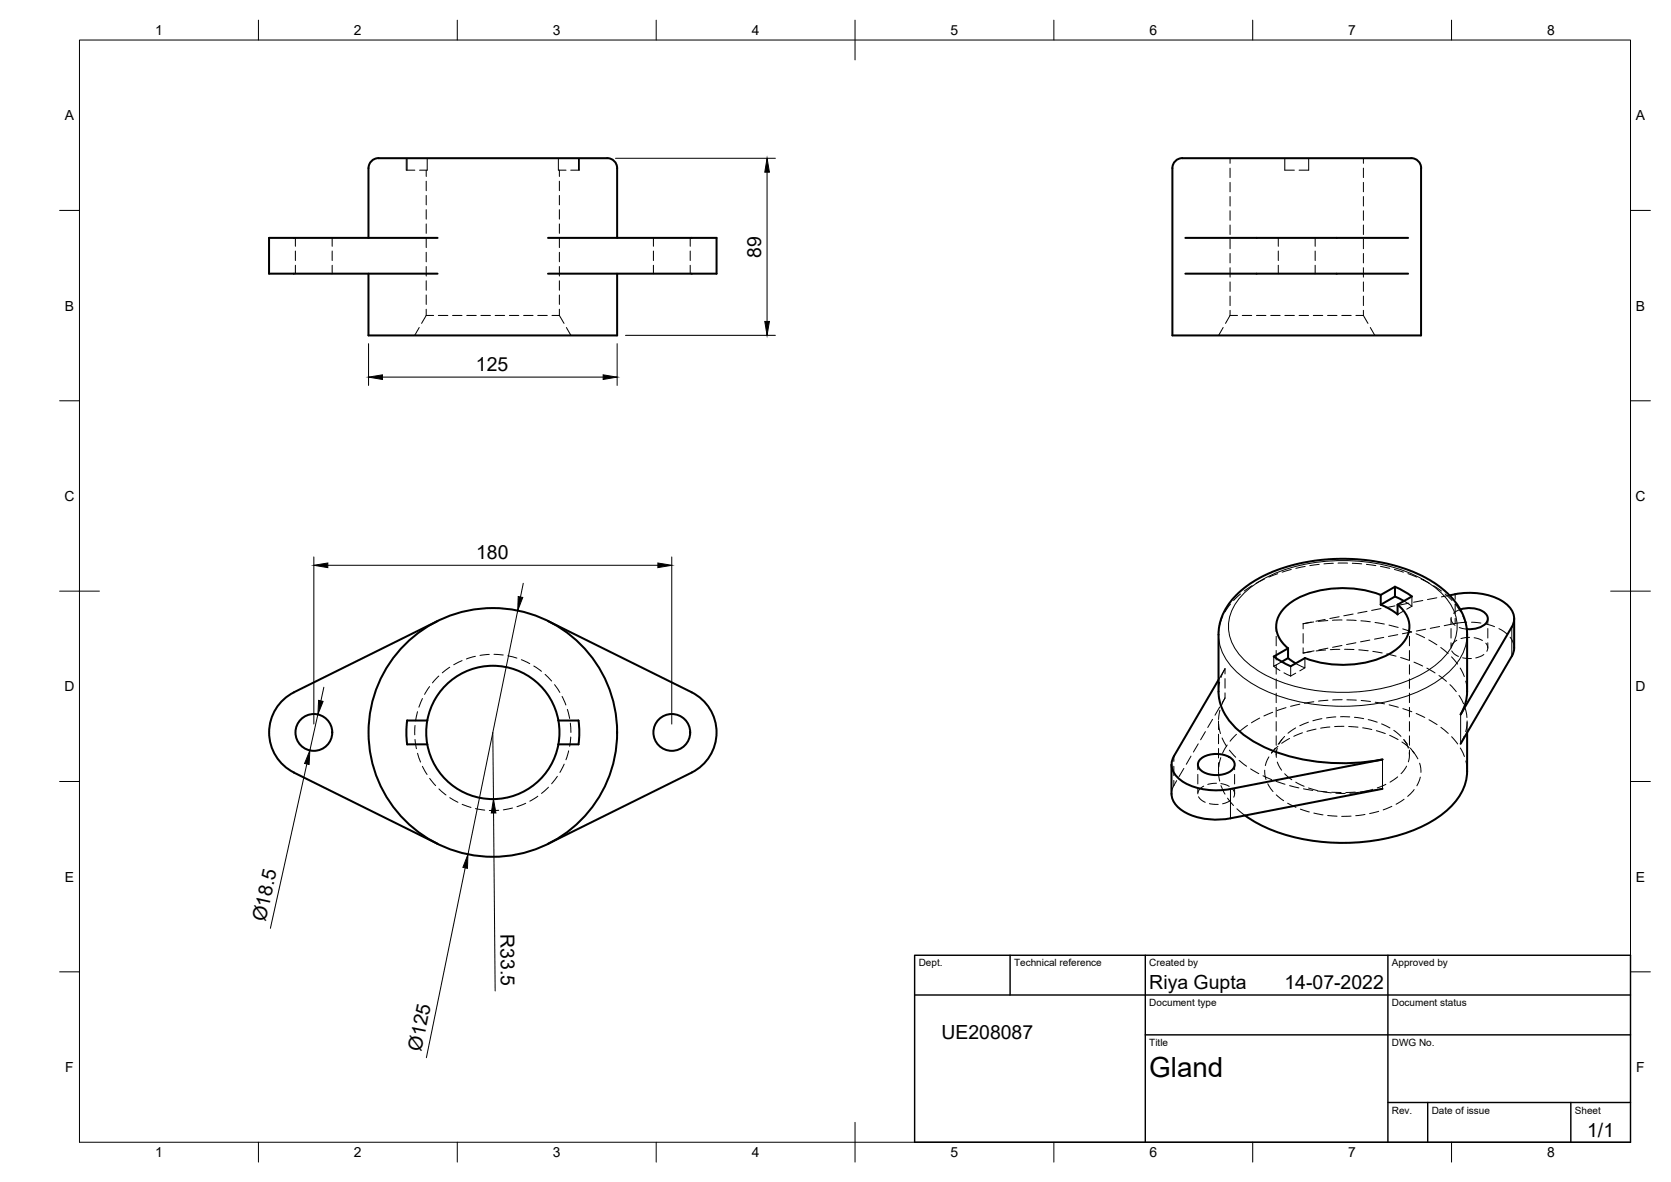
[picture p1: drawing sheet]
<svg xmlns="http://www.w3.org/2000/svg" width="420mm" height="297mm" viewBox="0 0 420 297" stroke-linecap="round" stroke-linejoin="round" font-family="sans-serif">
<!-- layer: Visible -->
<g fill="none" stroke="#000" stroke-width=".51">
<path d="M152.7 39.8h-56.5a2.82 2.82 0 0 0-3.5 2.4l-.1 17.6M152.7 39.7a2.51 2.51 0 0 1 2.5 2.5v17.6M110 59.8h-42.4v9h42.4M137.8 59.8h42.4v9h-42.4M298 59.8h56.1M357.3 42.2a2.84 2.84 0 0 0-3.5-2.4h-55.5a2.83 2.83 0 0 0-3.5 2.5v42h62.5v-42M92.6 68.8v15.5h62.6v-15.5M298 68.8h56.1M110 156.1l-36.1 17.9a11.3 11.3 0 0 0-6.2 10.1 11.3 11.3 0 0 0 6.2 10M137.8 156.1l36.1 17.9a11.3 11.3 0 0 1 6.3 10.1 11.3 11.3 0 0 1-6.3 10M347.2 149.5a26.7 26.7 0 0 0-21.4 1.1 8 8 0 0 0-4.9 7.5 7.4 7.4 0 0 0 3 4.8M347.2 152l2 .9 2.2 1.5"/>
<path d="M347.2 149.5v2.5M350.8 147.4l2.5 1.4 1.7 1.1M350.8 149.9l2.2 1.1M350.8 147.5v2.4l-3.6 2.1M350.8 147.5l-3.6 2M351.4 152v2.4M351.4 151.9a6.5 6.5 0 0 1 .4 10.7 23 23 0 0 1-16.5 4.4l-4.4-.7-2.8-.9-3.6 2M355 149.9l-3.6 2.1M365.9 149.3a16.8 16.8 0 0 1 12.5 2.2 4.5 4.5 0 0 1 1.7 6l-12.8 22M365.9 149.3l-1.4 .3M367.2 153.2a6.6 6.6 0 0 1 6.4 1.1 1.91 1.91 0 0 1-.9 3.1l-2.2 .7h-1.7M380.7 155.5v7.3"/>
<path d="M306.4 170.8l-11.3 19.3M323.9 165.4l1.9 1.3M323.9 162.9l-3.6 2.1 1.7 1.1 2.5 1.3M323.9 162.9v2.5M323.9 165.4l-1.6 .9M367.3 179.5a11.3 11.3 0 0 0 1.6-5.7v-14.8l-.2-1.8-.6-2-1-2.2-.9-1.3-1.8-2.1-2.6-2.3-2.3-1.5-3.1-1.6-3.1-1.3-4.4-1.2-3.5-.7-4.1-.4-4.4-.2-7 .6-3.5 .7-4.7 1.3-4 1.7-3 1.7-2.6 2-1.8 1.8-1.3 1.5-1.4 2.5-.8 2-.3 1.8-.1 15.8a13.8 13.8 0 0 0 6 10.6 40.8 40.8 0 0 0 23.2 7.4l6.9-.2 5.1-.7-38.2 7.4a16.8 16.8 0 0 1-12.5-2.2 4.5 4.5 0 0 1-1.7-6M380.7 162.8l-.2 1.3-.4 .8-12.8 22M73.9 194.1l36.1 18M102.4 181.1h5M102.4 187.1h5M102.4 181.1a21.7 21.7 0 0 0 0 6M107.4 181.1a16.8 16.8 0 0 1 25.8-11 16.8 16.8 0 0 1 0 27.9 16.8 16.8 0 0 1-25.8-10.9"/>
<path d="M107.4 181.1a16.8 16.8 0 0 0 0 6M140.4 181.1h5.1a21.7 21.7 0 0 1 0 6h-5.1M173.9 194.1l-36.1 18M294.6 192.1v7.4a5.9 5.9 0 0 0 3.7 4.8 17.8 17.8 0 0 0 11.1 1.3l38.2-7.4M302 190.7a6.6 6.6 0 0 1 8.1 .4 1.93 1.93 0 0 1-1 2.9 6.6 6.6 0 0 1-7.6-.9 1.73 1.73 0 0 1 .5-2.4zM368.9 193.8a13.9 13.9 0 0 1-6.5 11 42.2 42.2 0 0 1-24.7 7 42.8 42.8 0 0 1-24.7-6.9M368.9 184.1v9.7"/>
<circle cx="78.9" cy="184.1" r="4.6"/>
<circle cx="123.9" cy="184.1" r="31.3"/>
<circle cx="168.9" cy="184.1" r="4.6"/>
</g>
<!-- layer: Hidden -->
<g fill="none" stroke="#000" stroke-width=".25">
<path d="M102.2 39.8v3h.2v-3M107.4 39.8v3h-1.9M140.4 39.8v3h1.9M145.5 39.8v3h.2v-3M309.3 39.8v1.2M323 39.8v3h2.5M329.1 39.8v3h-2.5M342.8 39.8v1.2M74.3 59.8v2.1M83.5 59.8v2.1M102.4 42.8h1.9M107.2 42.8v1.6"/>
<path d="M107.2 45.5v2.4M107.2 49.1v2.4M107.2 52.7v2.4M107.2 56.3v2.3M107.2 59.8v2.4M140.7 42.8v1.6M140.7 45.5v2.4M140.7 49.1v2.4M140.7 52.7v2.4M140.7 56.3v2.3M140.7 59.8v2.4M143.5 42.8h2"/>
<path d="M164.3 59.8v2.1M173.5 59.8v2.1M309.3 42.3v2.3M309.3 45.8v2.4M309.3 49.4v2.4M309.3 53v2.4M309.3 56.5v2.4M321.4 59.8v2.1M330.7 59.8v2.1M342.8 42.3v2.3M342.8 45.8v2.4M342.8 49.4v2.4"/>
<path d="M342.8 53v2.4M342.8 56.5v2.4M74.3 63.1v2.4M74.3 66.7v2.1M83.5 63.1v2.4M83.5 66.7v2.1M107.2 79.3h1.8M107.2 63.4v2.4M107.2 67v2.4M107.2 70.6v2.3M107.2 74.1v2.4M107.2 77.7v1.6"/>
<path d="M107.2 79.3l-1.2 2M110.2 79.3h2.4M113.8 79.3h2.4M117.4 79.3h2.3M120.9 79.3h2.4M124.5 79.3h2.4M128.1 79.3h2.4M131.7 79.3h2.3M135.2 79.3h2.4M138.8 79.3h1.9M140.7 63.4v2.4M140.7 67v2.4"/>
<path d="M140.7 70.6v2.3M140.7 74.1v2.4M140.7 77.7v1.6M140.7 79.3l1.1 2M164.3 63.1v2.4M164.3 66.7v2.1M173.5 63.1v2.4M173.5 66.7v2.1M309.3 79.3h1.9M309.3 60.1v2.4M309.3 63.7v2.4M309.3 67.3v2.3"/>
<path d="M309.3 70.9v2.3M309.3 74.4v2.4M309.3 78v1.3M309.3 79.3l-1.2 2M312.4 79.3h2.3M315.9 79.3h2.4M319.5 79.3h2.4M321.4 63.1v2.4M321.4 66.7v2.1M323.1 79.3h2.4M326.6 79.3h2.4M330.2 79.3h2.4"/>
<path d="M330.7 63.1v2.4M330.7 66.7v2.1M333.8 79.3h2.4M337.4 79.3h2.3M340.9 79.3h1.9M342.8 60.1v2.4M342.8 63.7v2.4M342.8 67.3v2.3M342.8 70.9v2.3M342.8 74.4v2.4M342.8 78v1.3M342.8 79.3l1.2 2"/>
<path d="M105.4 82.3l-1.1 2M142.4 82.3l1.2 2M307.6 82.3l-1.2 2M344.6 82.3l1.1 2M320.9 157.4v1.3M320.9 159.9v2.4M330.3 156.3l-2.6 .4 2-.4M333.2 155.7l-2.3 .4M333.9 155.9l-2.4 .3M336.7 155l-2.3 .4M337.4 155.8l-2.4 .1M338.6 155.8l2.4 .1"/>
<path d="M340.2 154.3l-2.3 .5M342.2 156l2.4 .3M343.7 153.6l-2.3 .5M345.7 156.4l2.4 .4M347.2 152.9l-2.3 .5M349.2 157.1l2.4 .6M350.8 152.3l-2.4 .4M351.5 159.5l-2.4 .4M352.7 158l2.2 .8-2.3 .5M352.7 153.7l-1.3 .7M353 151l2 1.3M354.2 151.6l-2.3 .4"/>
<path d="M354.4 157.4v1.3M354.4 159.9v2.4M355 149.9v2.4M355 152.3l-1.3 .8M356 159.3l2.2 1M357.8 150.9l-2.4 .4M358.5 158.1l-2.4 .5M361.3 150.2l-2.4 .5M362 157.4l-2.4 .5M364.5 149.6l-2.1 .4M364.8 155.5v1.3M364.8 158v2.3"/>
<path d="M364.9 155.1l.1 1 .9 1M366.9 157.7l1.9 .4M367.2 153.2l-1.7 .9M368.8 156.4l-2 .1-3.7 .7M370 156.4l2.4 .2M373.5 156.8l2.3 .7M374.1 155.5v1.3M374.1 158v2.3M376.9 158l2 1.3M105 178.8l-.5 2.4M106.2 175.5l-.9 2.2M108 172.5l-1.2 2"/>
<path d="M110.3 169.9l-1.6 1.7M113.1 167.7l-1.9 1.4M116.2 166l-2.1 1.1M119.5 164.9l-2.2 .7M123 164.5l-2.3 .2M124.2 164.4l2.3 .2M127.7 164.8l2.3 .6M131.1 165.8l2.1 1M134.2 167.4l1.9 1.3M137.1 169.5l1.6 1.6M139.4 172l1.4 2M141.3 175l1 2.2"/>
<path d="M142.7 178.3l.5 2.3M306.7 171.4l-.3 2.4M306.7 177.7l-1.2 2M306.7 178.5l-.3 2.3M307 170.3l1-2.3-1.6 2.8M307.3 176.7l.7-1.3-.9 1.9M320 179l-2.2 .9M320.3 167.5l1.5 1M320.3 165v2.5l2-1.2M320.9 163.5v2.3M320.9 167.1v2.3M320.9 170.6v2.4"/>
<path d="M320.9 174.2v2.4M320.9 177.8v2.4M322.9 169.1l1.6 .8M323.4 177.8l-2.3 .8M324.5 167.4v2.5M325.8 169.2l-1.3 .7M326.8 177l-2.3 .5M328.1 165.4v2.4l-2.3-1.1M328.1 167.8l-1.3 .8M330.3 176.3l-2.3 .4M330.4 163.6l-2.7 .5 2.1-.3M333.3 163.4l-2.4 .2"/>
<path d="M333.9 176l-2.4 .2M333.9 162.9l-2.3 .5M336.9 163.2l-2.4 .1M337.4 162.2l-2.3 .5M337.5 175.8l-2.4 .1M338.1 163.2h2.3M338.7 175.9h2.3M340.9 161.5l-2.3 .5M341.7 163.3l2.3 .2M342.2 176l2.4 .3M344.4 160.9l-2.3 .4M345.2 163.7l2.3 .4"/>
<path d="M345.8 176.5l2.3 .4M347.9 160.2l-2.3 .4M348.7 164.3l2.3 .6M349.3 177.1l2.3 .6M352.2 165.2l2.2 .8M352.7 178.1l2.3 .8M354.4 163.5v2.3M354.4 167.1v2.3M354.4 170.6v2.4M354.4 174.2v2.4M354.4 177.8v2.4M355.5 166.4l2.2 1"/>
<path d="M356.1 179.3l2.1 1M358.8 167.9l2 1.2M359.3 160.8l2 1.2M361.8 169.8l1.9 1.4M362.3 162.7l1.8 1.5M364.6 172l1.6 1.8M364.8 161.5v1.3M365 165.1l1.5 1.8M365 163.6l.6 .7 1.1 .7M366.3 160.9l-.9 .7-.5 .9M366.9 174.8l1.1 2.1M367.2 167.9l1 2.1"/>
<path d="M367.8 165.3l2.2 .2M368.4 178l.5 2.3M368.6 171.2l.3 2.6M369.5 160.2l-2.2 .3M370.6 160.3l2.1 .7M373.1 164.5l-2 .8M373.6 161.6l.5 .9-.3 1.2M374.1 161.5v1.3M379.7 160.1l.9 1.6 .1 1.1M104.4 182.3l-.1 2.4M104.4 185.8l.3 2.4M105 189.3l.7 2.2"/>
<path d="M106.2 192.6l1.2 2M108 195.6l1.5 1.8M110.4 198.3l1.7 1.5M137.9 197.8l-1.7 1.6M140.1 195.1l-1.4 1.9M141.9 192l-1.1 2.1M143 188.7l-.7 2.2M143.4 181.7l.2 2.4M143.5 185.2l-.3 2.3M295.9 196.2l-1 1.7-.3 1.6M297.7 193.1l-1.2 2.1M299.5 190l-1.2 2.1"/>
<path d="M301.2 192.1v1.3M301.2 194.6v2.4M301.2 198.2v1.3M301.3 186.9l-1.2 2.1M302.7 197.6l-1 .7-.5 .9M303.1 183.9l-1.2 2M304.9 180.8l-1.2 2M305.9 196.8l-2.2 .3M306.4 193.9l.3 2.4M306.4 181.2v2.1M306.4 184.5v2.4M306.4 188.1v2.4"/>
<path d="M306.4 191.7v2.1M306.4 182l.5 2.3M307 190.4l-.5 2.3M307 196.9l2.1 .7M307 197.4l1 2.2M307.3 185.4l1.1 2.1M308.6 187.2l-1.2 2.1M309.1 188.5l1.6 1.8M309.9 198.3l.5 .9-.2 1.1M310.4 192.1v1.3M310.4 194.6v2.4M310.4 198.2v1.3"/>
<path d="M310.9 184.5l-1.6 1.8M311.6 191.1l1.9 1.5M313.7 182.3l-1.9 1.4M314.5 193.2l2 1.2M316.7 180.5l-2 1.1M317.6 195l2.1 .9M318 193.6l.3 2.3M318.8 197l1.3 1.9M319 190.2l-.8 2.2M320.9 196.3l2.2 .8M320.9 181.3v2.4M320.9 184.9v2.4"/>
<path d="M320.9 188.5v1.2M320.9 199.8l1.8 1.4M321.2 188l-.3 1.5v.8M321.2 191.5l1 2.1M321.3 187.5l-1.6 1.7 1-1.2M322.3 185.8l-.9 1.3M323 185.1l-1.4 1.9M323 194.4l1.8 1.5M324.3 197.4l2.3 .6M324.3 185.6l-2 1.2M325.8 182.9l-2 1.4M325.8 196.6l2.1 1"/>
<path d="M327.5 184.2l-2.2 .8M327.7 198.2l2.4 .4M329 181.5l-2.2 .9M329 198l2.3 .7M330.9 183.2l-2.3 .6M331.3 198.8l2.3 .2M332.4 180.6l-2.3 .5M332.4 198.9l2.3 .3M334.4 182.7l-2.3 .3M334.8 199.1l2.4 .1M335.9 180.2l-2.4 .2M335.9 199.3l2.3 .1"/>
<path d="M337.1 180.1l2.3 .1M337.9 182.5l-2.3 .1M339.1 182.6l2.4 .1M340.6 180.3l2.3 .3M340.8 199.1l-2.4 .1M341.7 199.1l-2.3 .2M342.6 182.9l2.3 .4M344 180.8l2.3 .7M344.3 198.7l-2.3 .3M345.2 198.4l-2.3 .5M346.1 183.6l2.2 .7M347.4 181.9l2.1 1"/>
<path d="M347.6 198.2l-2.1 .4M348.5 197.1l-2.2 .9M349.4 184.8l2.1 1.1M350.5 183.5l1.8 1.5M351.4 195.2l-1.9 1.4M352.5 186.5l1.9 1.4M353 185.8l.9 1.3M353 185.9l1.1 2.1M353.7 192.5l-1.4 1.9M354.4 189.2v1.1l-.3 1.2M354.4 181.3v2.4M354.4 184.9v2.4"/>
<path d="M354.4 188.5v1.2M354.6 188l1 1.2M355.2 188.8l1.3 1.9M355.6 198.4l-1.7 1.7M357 191.8l.3 2.3M357.1 195.3l-.8 2.2M359.3 180.9l2 1.2M362.3 182.8l1.9 1.5M365 185.1l1.5 1.9M367.2 188l1 2.1M368.2 185l-.9 1.9M368.6 191.2l.3 2.6"/>
<path d="M368.9 181.5l-.4 2.4M368.9 181.2v2.9M113.1 200.5l2 1.1M116.2 202.1l2.2 .8M119.5 203.2l2.4 .4M125.4 203.6l-2.4 .1M128.9 203.1l-2.3 .4M132.2 201.9l-2.2 .8M135.2 200.1l-2 1.2M301.4 200.2l.6 .8 1 .6M304.1 202l2.2 .1M308.7 200.6l1.5 1.8"/>
<path d="M309.4 201.1l-2 .9M311 203.2l2 1.7M323.8 201.9l2.1 1M327 203.3l2.2 .8M330.3 204.3l2.4 .5M333.8 204.9l2.4 .2M339.7 205.1l-2.3 .1M343.2 204.7l-2.3 .3M346.7 203.9l-2.3 .6M350 202.6l-2.2 .9M353 200.9l-2 1.2"/>
</g>
<!-- layer: Visible Narrow -->
<path d="M306.4 159.5a13.8 13.8 0 0 0 6 10.6 41.8 41.8 0 0 0 25.2 7.4 41.8 41.8 0 0 0 25.3-7.4 13.8 13.8 0 0 0 6-10.6M312.8 149.1a32.8 32.8 0 0 1 18.3-7.8 44.6 44.6 0 0 1 26.9 4.4 15.6 15.6 0 0 1 8.2 9.7 11.2 11.2 0 0 1-3.7 10.4 32.8 32.8 0 0 1-18.3 7.8 44.6 44.6 0 0 1-26.9-4.5 15.6 15.6 0 0 1-8.2-9.7 11.2 11.2 0 0 1 3.7-10.3zM380.1 157.6v7.3M367.3 179.5v7.4M309.4 198.3v7.3M347.6 190.9v7.3" fill="none" stroke="#000" stroke-width=".25"/>
<!-- layer: Hidden Narrow -->
<g fill="none" stroke="#000" stroke-width=".25">
<path d="M306.5 158.2l-.1 1.3M307.5 154.8l-.8 2.2M309.4 151.8l-1.4 2M311.9 149.3l-1.7 1.6M314.8 147.2l-2 1.3M317.9 145.5l-2.1 1.1M321.3 144.2l-2.3 .8M324.7 143.1l-2.3 .7M327.7 156.7v1.3M327.7 159.2v2.4M328.2 142.4l-2.4 .4M331.7 141.8l-2.4 .3"/>
<path d="M335.3 141.5l-2.4 .2M336.4 141.5h2.4M340 141.5l2.4 .2M343.6 141.8l2.3 .3M347.1 142.3l2.3 .5M350.6 143.1l2.3 .7M354 144.2l2.2 .8M357.3 145.5l2.1 1.1M360.5 147.2l1.9 1.3M363.4 149.3l1.7 1.6M365.9 149.3v1.3M365.9 155.4v1.3"/>
<path d="M367.3 153.7l-1.4-1.9v2.4M367.8 154.8l.8 2.2M368.8 158.2l.1 1.3M308 168v1.4M308 170.5v2.4M308 174.1v1.3M327.7 162.8v1.3M295.1 190.1v1.3M295.1 192.6v2.3M295.1 196.1v1.3"/>
</g>
<!-- layer: Border -->
<g fill="none" stroke="#000" stroke-width=".25">
<path d="M20 10.1h390v276.9h-390zM65 5.1v5M115 5.1v5M165 5.1v5M215 5.1v10M265 5.1v5M315 5.1v5M365 5.1v5M15 52.9h5M410 52.9h5M15 100.7h5M410 100.7h5"/>
<path d="M15 148.6h10M405 148.6h10M15 196.4h5M410 196.4h5M15 244.2h5M410 244.2h5M65 287v5M115 287v5M165 287v5M215 282.1v9.9M265 287v5M315 287v5"/>
<path d="M365 287v5"/>
</g>
<!-- layer: TitleBlock -->
<path d="M230 240.1h180v46.9h-180zM230 250h180M254 240.1v9.9M288 240.1v46.9M349 240.1v46.9M288 260.1h122M349 277.1h61M359 277.1v9.9M395 277.1v9.9" fill="none" stroke="#000" stroke-width=".36"/>
<!-- layer: Dimensions -->
<g fill="none" stroke="#000" stroke-width=".25">
<path d="M154.8 39.8h40.2M192.9 43.3v37.5M92.7 86.4v10.5M96.2 94.8h55.5M155.2 86.4v10.5M157.3 84.3h37.7M78.9 140v42M168.9 140v42M82.4 142.1h83M130.2 153.4l-12.5 61.3M131.6 146.6l-.7 3.4M79.9 179.5l-2 9.1"/>
<path d="M81.4 172.7l-.7 3.4M77.2 192l-9.2 41.3M123.9 184.1l.2 16.7M117 218.1l-9.8 47.7M124.1 204.3l.4 44.7"/>
</g>
<path d="M192.9 39.8l.6 3.5h-1.2zM92.7 94.8l3.5-.6v1.2zM151.7 94.2l3.5 .6-3.5 .6zM192.3 80.8h1.2l-.6 3.5zM78.9 142.1l3.5-.6v1.1zM130.3 149.9l1.1 .2-1.2 3.3zM165.4 141.5l3.5 .6-3.5 .5zM80.1 176l1.1 .3-1.3 3.2zM77.9 188.6l-.2 3.5-1.1-.2zM117.7 214.7l-.2 3.5-1.1-.2zM124.1 200.8l.6 3.5h-1.2z" fill="#000" stroke="#000" stroke-width=".25"/>
<text font-size="7" x="289" y="270.6">Gland</text>
<g font-size="4.9">
<text x="191.4" y="64.7" transform="rotate(-90 191.4 64.7)">89</text>
<text x="119.7" y="93.3">125</text>
<text x="119.7" y="140.6">180</text>
<text x="66.7" y="231.8" transform="rotate(-77 66.7 231.8)">Ø18.5</text>
<text x="125.8" y="234.8" transform="rotate(89 125.8 234.8)">R33.5</text>
<text x="289" y="248.5">Riya Gupta</text>
<text x="323" y="248.5">14-07-2022</text>
<text x="236.7" y="261.2">UE208087</text>
<text x="105.9" y="264.3" transform="rotate(-78 105.9 264.3)">Ø125</text>
<text x="399.1" y="285.7">1/1</text>
</g>
<g font-size="3.5">
<text x="39" y="8.8">1</text>
<text x="89" y="8.8">2</text>
<text x="139" y="8.8">3</text>
<text x="189" y="8.8">4</text>
<text x="239" y="8.8">5</text>
<text x="289" y="8.8">6</text>
<text x="339" y="8.8">7</text>
<text x="389" y="8.8">8</text>
<text x="16.3" y="30.2">A</text>
<text x="411.3" y="30.2">A</text>
<text x="16.3" y="78">B</text>
<text x="411.3" y="78">B</text>
<text x="16.2" y="125.9">C</text>
<text x="411.2" y="125.9">C</text>
<text x="16.2" y="173.7">D</text>
<text x="411.2" y="173.7">D</text>
<text x="16.3" y="221.6">E</text>
<text x="411.3" y="221.6">E</text>
<text x="16.4" y="269.4">F</text>
<text x="411.4" y="269.4">F</text>
<text x="39" y="290.8">1</text>
<text x="89" y="290.8">2</text>
<text x="139" y="290.8">3</text>
<text x="189" y="290.8">4</text>
<text x="239" y="290.8">5</text>
<text x="289" y="290.8">6</text>
<text x="339" y="290.8">7</text>
<text x="389" y="290.8">8</text>
</g>
<g font-size="2.5">
<text x="231" y="242.9">Dept.</text>
<text x="255" y="242.9">Technical reference</text>
<text x="289" y="242.9">Created by</text>
<text x="350" y="242.9">Approved by</text>
<text x="289" y="252.8">Document type</text>
<text x="350" y="252.8">Document status</text>
<text x="289" y="262.9">Title</text>
<text x="350" y="262.9">DWG No.</text>
<text x="350" y="279.9">Rev.</text>
<text x="360" y="279.9">Date of issue</text>
<text x="396" y="279.9">Sheet</text>
</g>
</svg>
